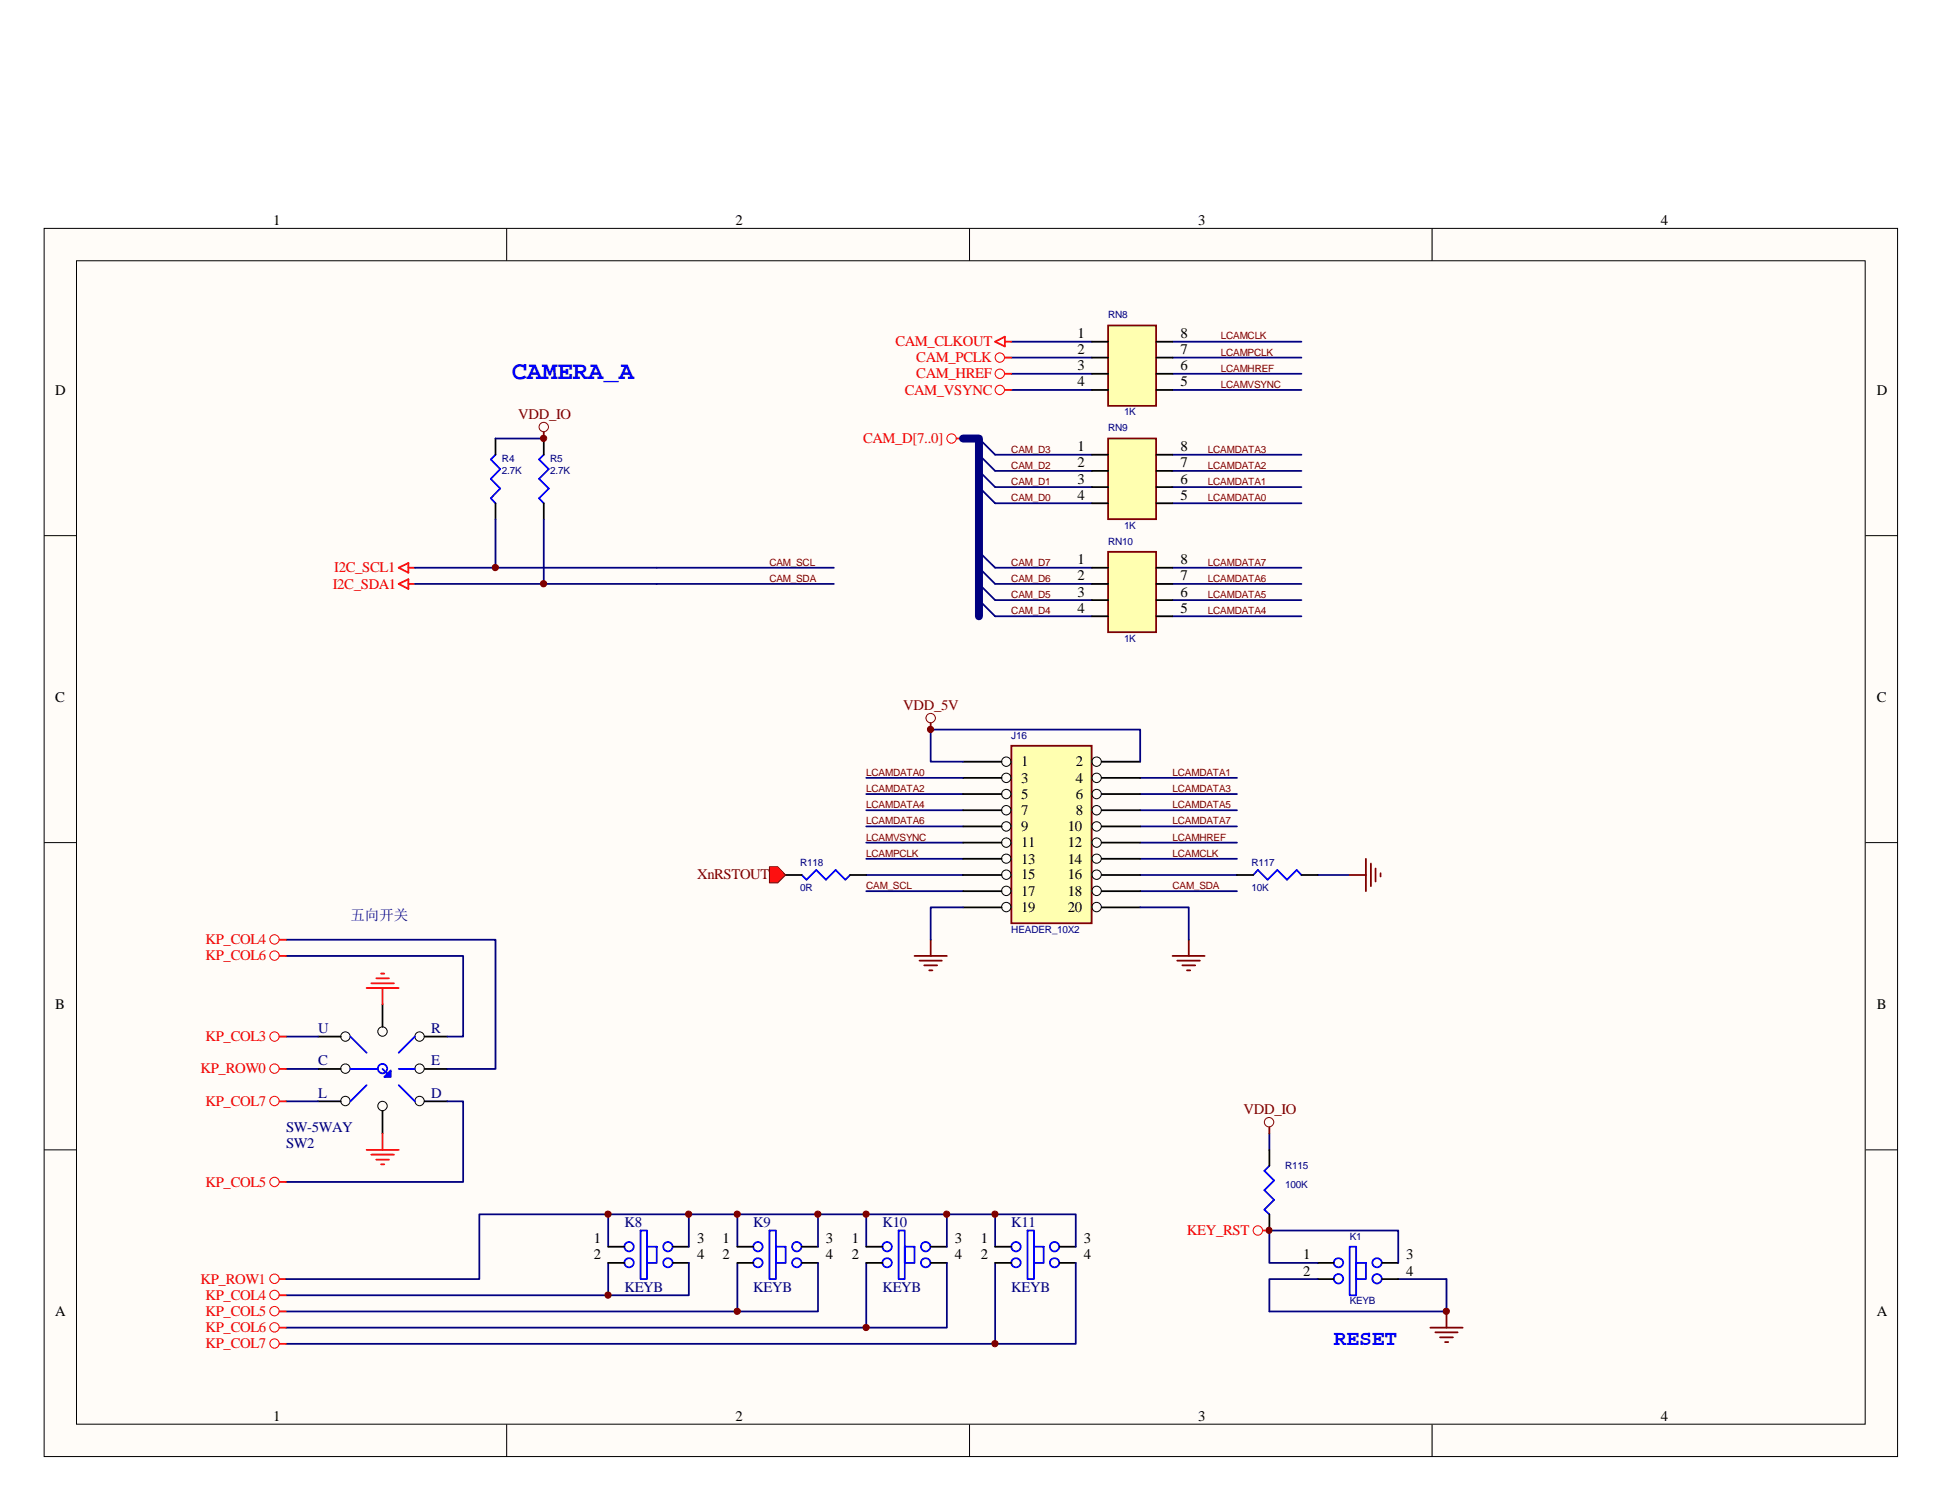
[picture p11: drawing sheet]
<svg xmlns="http://www.w3.org/2000/svg" width="279mm" height="216mm" viewBox="0 0 279 216" stroke-linecap="round" stroke-linejoin="round" font-family="sans-serif">
<path d="M6.3 32.9h266.7v176.6h-266.7z" fill="#fffcf8"/>
<g fill="none" stroke="#000" stroke-width=".14">
<path d="M6.3 32.9h266.7v176.6h-266.7zM11 37.5h257.4v167.4h-257.4zM72.9 32.9v4.6M139.5 32.9v4.6M206 32.9v4.6M6.3 77h4.7M268.4 77h4.6M6.3 121.2h4.7M268.4 121.2h4.6M6.3 165.4h4.7M268.4 165.4h4.6M72.9 204.9v4.6"/>
<path d="M139.5 204.9v4.6M206 204.9v4.6"/>
</g>
<g fill="none" stroke="#000080" stroke-width=".25">
<path d="M145.5 56.1h11.6M145.5 49.1h11.6M145.5 51.4h11.6M145.5 53.8h11.6M168.7 56.1h18.5M168.7 49.1h18.5M168.7 51.4h18.5M168.7 53.8h18.5M143.2 67.7h13.9M143.2 70.1h13.9M143.2 65.4h13.9M143.2 72.4h13.9"/>
<path d="M168.7 67.7h18.5M168.7 70.1h18.5M168.7 65.4h18.5M168.7 72.4h18.5M94.5 84h25.5M94.5 81.7h25.5M143.2 84h13.9M143.2 86.3h13.9M143.2 88.6h13.9M143.2 81.7h13.9M168.7 84h18.5M168.7 86.3h18.5"/>
<path d="M168.7 88.6h18.5M168.7 81.7h18.5M124.6 116.5h14M124.6 118.9h14M124.6 114.2h14M164 116.5h14M164 118.9h14M164 114.2h14M164 111.9h14M124.6 123.5h14M124.6 125.9h14M124.6 128.2h14"/>
<path d="M124.6 121.2h14M164 123.5h14M164 125.9h14M164 128.2h14M164 121.2h14M189.6 125.9h4.6M182.6 163.1v2.3M201.2 184h6.9"/>
</g>
<path d="M159.4 49.1l1-.9 1.1 1.2 1.4-1.4 1.4 1.4 1.1-1.2 1 .9M159.4 51.4l1-.9 1.1 1.2 1.4-1.4 1.4 1.4 1.1-1.2 1 .9M159.4 53.8l1-1 1.1 1.2 1.4-1.4 1.4 1.4 1.1-1.2 1 1M159.4 56.1l1-.9 1.1 1.1 1.4-1.4 1.4 1.4 1.1-1.1 1 .9M180.3 125.9l.7-.8 1.4 1.4 1.4-1.4 1.4 1.4 1.4-1.4 .6 .8M182.6 167.7l-.7 .7 1.4 1.4-1.4 1.4 1.4 1.4-1.4 1.4 .7 .7" fill="none" stroke="#00f" stroke-width=".25"/>
<path d="M178 125.9h2.3M187.2 125.9h2.4M182.6 165.4v2.3M182.6 174.7v2.3" fill="none" stroke="#000" stroke-width=".25"/>
<path d="M159.4 46.8h6.9v11.6h-6.9z" fill-rule="evenodd" fill="#ffffb0" stroke="#800000" stroke-width=".25"/>
<path d="M157.1 49.1h2.3M157.1 51.4h2.3M157.1 53.8h2.3M157.1 56.1h2.3M166.4 49.1h2.3M166.4 51.4h2.3M166.4 53.8h2.3M166.4 56.1h2.3" fill="none" stroke="#000" stroke-width=".25"/>
<path d="M145.5 107.3h11.6v25.5h-11.6z" fill-rule="evenodd" fill="#ffffb0" stroke="#800000" stroke-width=".25"/>
<g fill="none" stroke="#000" stroke-width=".14">
<circle cx="144.8" cy="114.2" r=".68"/>
<circle cx="144.8" cy="111.9" r=".68"/>
<circle cx="144.8" cy="118.9" r=".68"/>
<circle cx="144.8" cy="116.5" r=".68"/>
<circle cx="144.8" cy="109.6" r=".68"/>
<circle cx="157.8" cy="111.9" r=".68"/>
<circle cx="157.8" cy="114.2" r=".68"/>
<circle cx="157.8" cy="118.9" r=".68"/>
<circle cx="157.8" cy="116.5" r=".68"/>
<circle cx="157.8" cy="109.6" r=".68"/>
<circle cx="144.8" cy="130.5" r=".68"/>
<circle cx="144.8" cy="125.8" r=".68"/>
<circle cx="144.8" cy="128.1" r=".68"/>
<circle cx="144.8" cy="121.2" r=".68"/>
<circle cx="144.8" cy="123.5" r=".67"/>
<circle cx="157.8" cy="125.8" r=".68"/>
<circle cx="157.8" cy="130.5" r=".68"/>
<circle cx="157.8" cy="128.1" r=".68"/>
<circle cx="157.8" cy="121.2" r=".68"/>
<circle cx="157.8" cy="123.5" r=".67"/>
</g>
<g fill="none" stroke="#000" stroke-width=".25">
<path d="M138.6 109.6h5.5M138.6 111.9h5.5M138.6 114.2h5.5M138.6 116.5h5.5M138.6 118.9h5.5M158.5 109.6h5.5M158.5 111.9h5.5M158.5 114.2h5.5M158.5 116.5h5.5M158.5 118.9h5.5M138.6 121.2h5.5M138.6 123.5h5.5"/>
<path d="M138.6 125.9h5.5M138.6 128.2h5.5M138.6 130.5h5.5M158.5 121.2h5.5M158.5 123.5h5.5M158.5 125.9h5.5M158.5 128.2h5.5M158.5 130.5h5.5"/>
</g>
<path d="M159.4 81.7l1-1 1.1 1.2 1.4-1.4 1.4 1.4 1.1-1.2 1 1M159.4 84l1-.9 1.1 1.1 1.4-1.4 1.4 1.4 1.1-1.1 1 .9M159.4 86.3l1-.9 1.1 1.2 1.4-1.4 1.4 1.4 1.1-1.2 1 .9M159.4 88.6l1-.9 1.1 1.2 1.4-1.4 1.4 1.4 1.1-1.2 1 .9" fill="none" stroke="#00f" stroke-width=".25"/>
<path d="M159.4 79.4h6.9v11.5h-6.9z" fill-rule="evenodd" fill="#ffffb0" stroke="#800000" stroke-width=".25"/>
<path d="M157.1 81.7h2.3M157.1 84h2.3M157.1 86.3h2.3M157.1 88.6h2.3M166.4 81.7h2.3M166.4 84h2.3M166.4 86.3h2.3M166.4 88.6h2.3M189.6 181.7h2.3M189.6 184h2.3M198.8 181.7h2.4M198.8 184h2.4" fill="none" stroke="#000" stroke-width=".25"/>
<g fill="none" stroke="#00f" stroke-width=".25">
<path d="M159.4 65.4l1-.9 1.1 1.1 1.4-1.3 1.4 1.3 1.1-1.1 1 .9M159.4 67.7l1-.9 1.1 1.1 1.4-1.4 1.4 1.4 1.1-1.1 1 .9M159.4 70.1l1-1 1.1 1.2 1.4-1.4 1.4 1.4 1.1-1.2 1 1M159.4 72.4l1-.9 1.1 1.1 1.4-1.4 1.4 1.4 1.1-1.1 1 .9M194.2 179.3h.9v7h-.9zM195.1 181.7h1.4v2.3h-1.4z"/>
<circle cx="192.6" cy="183.9" r=".68"/>
<circle cx="192.6" cy="181.6" r=".67"/>
<circle cx="198.1" cy="183.9" r=".68"/>
<circle cx="198.1" cy="181.6" r=".67"/>
</g>
<path d="M159.4 63.1h6.9v11.6h-6.9z" fill-rule="evenodd" fill="#ffffb0" stroke="#800000" stroke-width=".25"/>
<g fill="none" stroke="#000" stroke-width=".25">
<path d="M157.1 65.4h2.3M157.1 67.7h2.3M157.1 70.1h2.3M157.1 72.4h2.3M166.4 65.4h2.3M166.4 67.7h2.3M166.4 70.1h2.3M166.4 72.4h2.3M113 125.9h2.4M122.3 125.9h2.3M87.5 179.3h2.3M96.8 179.3h2.3"/>
<path d="M106.1 179.3h2.3M115.4 179.3h2.3M124.6 179.3h2.4M133.9 179.3h2.3M143.2 179.3h2.3M152.4 179.3h2.4M87.5 181.7h2.3M96.8 181.7h2.3M106.1 181.7h2.3M115.4 181.7h2.3M124.6 181.7h2.4M133.9 181.7h2.3"/>
<path d="M143.2 181.7h2.3M152.4 181.7h2.4"/>
</g>
<g fill="none" stroke="#00f" stroke-width=".25">
<path d="M115.4 125.9l.6 .6 1.4-1.4 1.4 1.4 1.4-1.4 1.4 1.4 .7-.6M92.2 177h.9v7h-.9zM93.1 179.3h1.4v2.4h-1.4zM110.7 177h.9v7h-.9zM111.6 179.3h1.4v2.4h-1.4zM129.3 177h.9v7h-.9zM130.2 179.3h1.4v2.4h-1.4zM147.8 177h1v7h-1zM148.8 179.3h1.4v2.4h-1.4z"/>
<circle cx="90.5" cy="179.3" r=".68"/>
<circle cx="96.1" cy="179.3" r=".68"/>
<circle cx="109.1" cy="179.3" r=".68"/>
<circle cx="114.6" cy="179.3" r=".68"/>
<circle cx="127.6" cy="179.3" r=".68"/>
<circle cx="133.2" cy="179.3" r=".68"/>
<circle cx="146.2" cy="179.3" r=".68"/>
<circle cx="151.7" cy="179.3" r=".68"/>
<circle cx="90.5" cy="181.6" r=".67"/>
<circle cx="96.1" cy="181.6" r=".67"/>
<circle cx="109.1" cy="181.6" r=".67"/>
<circle cx="114.6" cy="181.6" r=".67"/>
<circle cx="127.6" cy="181.6" r=".67"/>
<circle cx="133.2" cy="181.6" r=".67"/>
<circle cx="146.2" cy="181.6" r=".67"/>
<circle cx="151.7" cy="181.6" r=".67"/>
</g>
<g fill="none" stroke="#800000" stroke-width=".25">
<path d="M133.9 104v.9M131.6 137.5h4.6M132.3 138.2h3.2M133 138.9h1.8M133.7 139.6h.5M133.9 135.2v2.3M168.7 137.5h4.6M169.4 138.2h3.2M170.1 138.9h1.9M170.8 139.6h.4M171 135.2v2.3M194.2 125.9h2.3"/>
<path d="M196.5 123.5v4.7M197.2 124.2v3.3M197.9 124.9v1.9M198.6 125.6v.5M182.6 162.1v1M205.8 191h4.6M206.5 191.6h3.2M207.2 192.4h1.8M207.9 193h.5M208.1 188.6v2.4"/>
</g>
<g fill="none" stroke="#800000" stroke-width=".14">
<circle cx="133.9" cy="103.3" r=".68"/>
<circle cx="182.6" cy="161.4" r=".68"/>
</g>
<g fill="none" stroke="#f00" stroke-width=".25">
<path d="M143.2 49.1l1.4-.7v1.4zM144.6 49.1h.9M144.6 56.1h.9M144.6 53.8h.9M144.6 51.4h.9M137.6 63.1h1M57.4 84l1.4-.7v1.4zM57.4 81.7l1.4-.7v1.4zM58.8 84h.9M58.8 81.7h.9M181.7 177h.9M40.2 184h.9"/>
<path d="M40.2 193.3h.9M40.2 186.3h.9M40.2 188.6h.9M40.2 191h.9"/>
</g>
<g fill="none" stroke="#f00" stroke-width=".14">
<circle cx="143.9" cy="56.1" r=".68"/>
<circle cx="143.9" cy="51.4" r=".68"/>
<circle cx="143.9" cy="53.8" r=".68"/>
<circle cx="136.9" cy="63.1" r=".68"/>
<circle cx="181" cy="177" r=".68"/>
<circle cx="39.5" cy="190.9" r=".68"/>
<circle cx="39.5" cy="193.2" r=".68"/>
<circle cx="39.5" cy="183.9" r=".68"/>
<circle cx="39.5" cy="186.3" r=".68"/>
<circle cx="39.5" cy="188.6" r=".68"/>
</g>
<g fill="none" stroke="#000080" stroke-width=".25">
<path d="M140.8 79.4l2.4 2.3M140.8 67.7l2.4 2.4M140.8 70.1l2.4 2.3M140.8 63.1l2.4 2.3M140.8 65.4l2.4 2.3M59.7 81.7h34.8M59.7 84h34.8M140.8 81.7l2.4 2.3M140.8 84l2.4 2.3M140.8 86.3l2.4 2.3M124.6 111.9h14M138.6 109.6h-4.7v-4.7h30.1v4.7"/>
<path d="M138.6 130.5h-4.7v4.7M164 130.5h7v4.7M87.5 174.7v4.6M106.1 174.7v4.6M124.6 174.7v4.6M143.2 179.3v-4.6h-74.2v9.3h-27.9M87.5 181.7v4.6h-46.4M106.1 181.7v6.9h-65M124.6 181.7v9.3h-83.5M143.2 181.7v11.6h-102.1M189.6 184h-7v4.6h25.5"/>
</g>
<path d="M138.6 63.1h2.2v25.5" fill="none" stroke="#000080" stroke-width="1.1"/>
<g fill="#800000" stroke="#800000" stroke-width=".14">
<circle cx="133.9" cy="104.9" r=".45"/>
<circle cx="87.5" cy="174.6" r=".45"/>
<circle cx="106.1" cy="174.6" r=".45"/>
<circle cx="124.6" cy="174.6" r=".45"/>
</g>
<path d="M110.7 124.7h1.2l1.1 1.2-1.1 1.1h-1.2z" fill-rule="evenodd" fill="#f00" stroke="#800000" stroke-width=".14"/>
<g fill="none" stroke="#00f" stroke-width=".25">
<path d="M71.3 65.4l-.7 .7 1.4 1.4-1.4 1.4 1.4 1.4-1.4 1.4 .7 .7M78.2 65.4l-.6 .7 1.4 1.4-1.4 1.4 1.4 1.4-1.4 1.4 .6 .7M50.4 149.1l2.3 2.3M50.4 153.8h4M52.7 156.1l-2.3 2.3M55 153.8l.8 .6M57.4 156.1l2.3 2.3M57.4 153.8h2.3M59.7 149.1l-2.3 2.3"/>
<circle cx="55" cy="153.7" r=".68"/>
</g>
<path d="M71.3 63.1v2.3M71.3 72.4v2.3M78.2 63.1v2.3M78.2 72.4v2.3M45.8 149.1h3.2M45.8 153.8h3.2M45.8 158.4h3.2M55 144.4v3.3M55 159.8v3.3M61.1 149.1h3.2M61.1 153.8h3.2M61.1 158.4h3.2" fill="none" stroke="#000" stroke-width=".25"/>
<g fill="none" stroke="#000080" stroke-width=".25">
<path d="M71.3 74.7v7M71.3 63.1h6.9M78.2 74.7v9.3M41.1 137.5h25.5v11.6h-2.3M41.1 135.2h30.2v18.6h-7M41.1 153.8h4.7M41.1 158.4h4.7M41.1 149.1h4.7M64.3 158.4h2.3v11.6h-25.5M99.1 174.7v4.6M117.7 174.7v4.6M136.2 174.7v4.6"/>
<path d="M143.2 174.7h11.6v4.6M99.1 181.7v4.6h-11.6M117.7 181.7v6.9h-11.6M136.2 181.7v9.3h-11.6M154.8 181.7v11.6h-11.6M189.6 181.7h-7v-4.7h18.6v4.7M208.1 184v4.6"/>
</g>
<g fill="#800000" stroke="#800000" stroke-width=".14">
<circle cx="71.3" cy="81.6" r=".45"/>
<circle cx="78.2" cy="84" r=".45"/>
<circle cx="78.2" cy="63.1" r=".45"/>
<circle cx="87.5" cy="186.3" r=".45"/>
<circle cx="99.1" cy="174.6" r=".45"/>
<circle cx="117.7" cy="174.6" r=".45"/>
<circle cx="106.1" cy="188.6" r=".45"/>
<circle cx="136.2" cy="174.6" r=".45"/>
<circle cx="124.6" cy="190.9" r=".45"/>
<circle cx="143.1" cy="174.6" r=".45"/>
<circle cx="143.1" cy="193.3" r=".45"/>
<circle cx="182.6" cy="177" r=".44"/>
<circle cx="208.1" cy="188.6" r=".45"/>
</g>
<circle cx="78.2" cy="61.4" r=".68" fill="none" stroke="#800000" stroke-width=".14"/>
<path d="M78.2 62.1v1" fill="none" stroke="#800000" stroke-width=".25"/>
<g fill="none" stroke="#000" stroke-width=".14">
<circle cx="49.7" cy="158.4" r=".68"/>
<circle cx="49.7" cy="149.1" r=".68"/>
<circle cx="49.7" cy="153.7" r=".68"/>
<circle cx="55" cy="159.1" r=".68"/>
<circle cx="55" cy="148.4" r=".68"/>
<circle cx="60.4" cy="149.1" r=".68"/>
<circle cx="60.4" cy="158.4" r=".68"/>
<circle cx="60.4" cy="153.7" r=".68"/>
</g>
<path d="M56.2 154v.9h-.9z" fill-rule="evenodd" fill="#00f" stroke="#00f" stroke-width=".25"/>
<g fill="none" stroke="#f00" stroke-width=".14">
<circle cx="39.5" cy="135.1" r=".68"/>
<circle cx="39.5" cy="137.5" r=".68"/>
<circle cx="39.5" cy="149.1" r=".68"/>
<circle cx="39.5" cy="158.4" r=".68"/>
<circle cx="39.5" cy="153.7" r=".68"/>
<circle cx="39.5" cy="170" r=".68"/>
</g>
<g fill="none" stroke="#f00" stroke-width=".25">
<path d="M40.2 135.2h.9M40.2 137.5h.9M40.2 158.4h.9M40.2 153.8h.9M40.2 149.1h.9M52.7 142.1h4.7M53.4 141.4h3.3M54.1 140.7h1.9M54.8 140h.5M55 142.1v2.3M40.2 170h.9M52.7 165.4h4.7"/>
<path d="M53.4 166.1h3.3M54.1 166.8h1.9M54.8 167.5h.5M55 163.1v2.3"/>
</g>
<text font-size="3.7" fill="#00f" x="73.6" y="54.5">CAMERA_A</text>
<text font-size="3.1" fill="#00f" x="191.9" y="193.5">RESET</text>
<g font-size="2.1">
<text x="39.3" y="32.3">1</text>
<text x="105.8" y="32.3">2</text>
<text x="172.4" y="32.3">3</text>
<text x="239" y="32.3">4</text>
<text x="155" y="48.6">1</text>
<text x="155" y="51">2</text>
<text x="155" y="53.3">3</text>
<text x="169.8" y="53.3">6</text>
<text x="169.8" y="51">7</text>
<text x="169.8" y="48.6">8</text>
<text x="8" y="56.8">D</text>
<text x="155" y="55.6">4</text>
<text x="169.8" y="55.6">5</text>
<text x="270" y="56.8">D</text>
<text x="155" y="64.9">1</text>
<text x="169.8" y="64.9">8</text>
<text x="155" y="67.2">2</text>
<text x="155" y="69.6">3</text>
<text x="155" y="71.9">4</text>
<text x="169.8" y="71.9">5</text>
<text x="169.8" y="69.6">6</text>
<text x="169.8" y="67.2">7</text>
<text x="155" y="81.2">1</text>
<text x="155" y="83.5">2</text>
<text x="169.8" y="83.5">7</text>
<text x="169.8" y="81.2">8</text>
<text x="155" y="85.8">3</text>
<text x="155" y="88.1">4</text>
<text x="169.8" y="88.1">5</text>
<text x="169.8" y="85.8">6</text>
<text x="8" y="100.9">C</text>
<text x="270" y="100.9">C</text>
<text x="146.9" y="110.2">1</text>
<text x="146.9" y="112.6">3</text>
<text x="154.8" y="110.2">2</text>
<text x="154.8" y="112.6">4</text>
<text x="146.9" y="114.9">5</text>
<text x="146.9" y="117.2">7</text>
<text x="146.9" y="119.5">9</text>
<text x="153.6" y="119.5">10</text>
<text x="154.8" y="114.9">6</text>
<text x="154.8" y="117.2">8</text>
<text x="146.9" y="121.9">11</text>
<text x="146.9" y="124.2">13</text>
<text x="153.6" y="121.9">12</text>
<text x="153.6" y="124.2">14</text>
<text x="146.9" y="126.5">15</text>
<text x="146.9" y="128.8">17</text>
<text x="146.9" y="131.1">19</text>
<text x="153.6" y="126.5">16</text>
<text x="153.6" y="128.8">18</text>
<text x="153.6" y="131.1">20</text>
<text x="8" y="145.1">B</text>
<text x="270" y="145.1">B</text>
<text x="85.4" y="178.8">1</text>
<text x="100.3" y="178.8">3</text>
<text x="104" y="178.8">1</text>
<text x="118.8" y="178.8">3</text>
<text x="122.6" y="178.8">1</text>
<text x="137.4" y="178.8">3</text>
<text x="141.1" y="178.8">1</text>
<text x="156" y="178.8">3</text>
<text x="85.4" y="181.1">2</text>
<text x="100.3" y="181.1">4</text>
<text x="104" y="181.1">2</text>
<text x="118.8" y="181.1">4</text>
<text x="122.6" y="181.1">2</text>
<text x="137.4" y="181.1">4</text>
<text x="141.1" y="181.1">2</text>
<text x="156" y="181.1">4</text>
<text x="187.5" y="181.1">1</text>
<text x="187.5" y="183.5">2</text>
<text x="202.3" y="181.1">3</text>
<text x="202.3" y="183.5">4</text>
<text x="8" y="189.3">A</text>
<text x="270" y="189.3">A</text>
<text x="39.3" y="204.4">1</text>
<text x="105.8" y="204.4">2</text>
<text x="172.4" y="204.4">3</text>
<text x="239" y="204.4">4</text>
</g>
<g font-size="2.1" fill="#f00">
<text x="128.8" y="49.8">CAM_CLKOUT</text>
<text x="131.8" y="52.1">CAM_PCLK</text>
<text x="130.2" y="56.8">CAM_VSYNC</text>
<text x="131.8" y="54.4">CAM_HREF</text>
<text x="124.2" y="63.8">CAM_D[7..0]</text>
<text x="48.1" y="82.3">I2C_SCL1</text>
<text x="47.9" y="84.7">I2C_SDA1</text>
<text x="29.5" y="135.8">KP_COL4</text>
<text x="29.5" y="138.1">KP_COL6</text>
<text x="29.5" y="149.8">KP_COL3</text>
<text x="28.8" y="154.4">KP_ROW0</text>
<text x="29.5" y="159">KP_COL7</text>
<text x="29.5" y="170.7">KP_COL5</text>
<text x="170.8" y="177.7">KEY_RST</text>
<text x="28.8" y="184.6">KP_ROW1</text>
<text x="29.5" y="186.9">KP_COL4</text>
<text x="29.5" y="189.3">KP_COL5</text>
<text x="29.5" y="191.6">KP_COL6</text>
<text x="29.5" y="193.9">KP_COL7</text>
</g>
<g font-size="2.1" fill="#800000">
<text x="74.5" y="60.2">VDD_IO</text>
<text x="130" y="102.1">VDD_5V</text>
<text x="100.3" y="126.5">XnRSTOUT</text>
<text x="178.9" y="160.2">VDD_IO</text>
</g>
<g font-size="2.1" fill="#000080">
<text x="50.4" y="132.3">五向开关</text>
<text x="45.8" y="148.6">U</text>
<text x="62" y="148.6">R</text>
<text x="45.8" y="153.2">C</text>
<text x="62" y="153.2">E</text>
<text x="45.8" y="157.9">L</text>
<text x="62" y="157.9">D</text>
<text x="41.1" y="165.1">SW2</text>
<text x="41.1" y="162.8">SW-5WAY</text>
<text x="89.8" y="176.5">K8</text>
<text x="108.4" y="176.5">K9</text>
<text x="127" y="176.5">K10</text>
<text x="145.5" y="176.5">K11</text>
<text x="89.8" y="185.8">KEYB</text>
<text x="108.4" y="185.8">KEYB</text>
<text x="127" y="185.8">KEYB</text>
<text x="145.5" y="185.8">KEYB</text>
</g>
<g font-size="1.4" fill="#000080">
<text x="159.4" y="45.8">RN8</text>
<text x="161.7" y="59.7">1K</text>
<text x="159.4" y="62.1">RN9</text>
<text x="72.2" y="66.5">R4</text>
<text x="72.2" y="68.1">2.7K</text>
<text x="79.2" y="66.5">R5</text>
<text x="79.2" y="68.1">2.7K</text>
<text x="161.7" y="76">1K</text>
<text x="159.4" y="78.4">RN10</text>
<text x="161.7" y="92.3">1K</text>
<text x="145.5" y="106.3">J16</text>
<text x="115.1" y="124.6">R118</text>
<text x="180" y="124.6">R117</text>
<text x="115.1" y="128.1">0R</text>
<text x="180" y="128.1">10K</text>
<text x="145.5" y="134.2">HEADER_10X2</text>
<text x="184.9" y="168.1">R115</text>
<text x="184.9" y="170.9">100K</text>
<text x="194.2" y="178.3">K1</text>
<text x="194.2" y="187.6">KEYB</text>
</g>
<g font-size="1.4" fill="#800000">
<text x="175.6" y="48.8">LCAMCLK</text>
<text x="175.6" y="53.5">LCAMHREF</text>
<text x="175.6" y="51.1">LCAMPCLK</text>
<text x="175.6" y="55.8">LCAMVSYNC</text>
<text x="145.5" y="65.1">CAM_D3</text>
<text x="173.8" y="65.1">LCAMDATA3</text>
<text x="145.5" y="69.7">CAM_D1</text>
<text x="145.5" y="67.4">CAM_D2</text>
<text x="173.8" y="67.4">LCAMDATA2</text>
<text x="173.8" y="69.7">LCAMDATA1</text>
<text x="145.5" y="72.1">CAM_D0</text>
<text x="173.8" y="72.1">LCAMDATA0</text>
<text x="110.7" y="83.7">CAM_SDA</text>
<text x="110.7" y="81.4">CAM_SCL</text>
<text x="145.5" y="83.7">CAM_D6</text>
<text x="145.5" y="81.4">CAM_D7</text>
<text x="173.8" y="83.7">LCAMDATA6</text>
<text x="173.8" y="81.4">LCAMDATA7</text>
<text x="145.5" y="88.3">CAM_D4</text>
<text x="145.5" y="86">CAM_D5</text>
<text x="173.8" y="86">LCAMDATA5</text>
<text x="173.8" y="88.3">LCAMDATA4</text>
<text x="124.6" y="113.9">LCAMDATA2</text>
<text x="124.6" y="111.6">LCAMDATA0</text>
<text x="168.7" y="111.6">LCAMDATA1</text>
<text x="168.7" y="113.9">LCAMDATA3</text>
<text x="124.6" y="116.2">LCAMDATA4</text>
<text x="124.6" y="118.6">LCAMDATA6</text>
<text x="168.7" y="116.2">LCAMDATA5</text>
<text x="168.7" y="118.6">LCAMDATA7</text>
<text x="124.6" y="120.9">LCAMVSYNC</text>
<text x="124.6" y="123.2">LCAMPCLK</text>
<text x="168.7" y="123.2">LCAMCLK</text>
<text x="168.7" y="120.9">LCAMHREF</text>
<text x="124.6" y="127.8">CAM_SCL</text>
<text x="168.7" y="127.8">CAM_SDA</text>
</g>
</svg>
